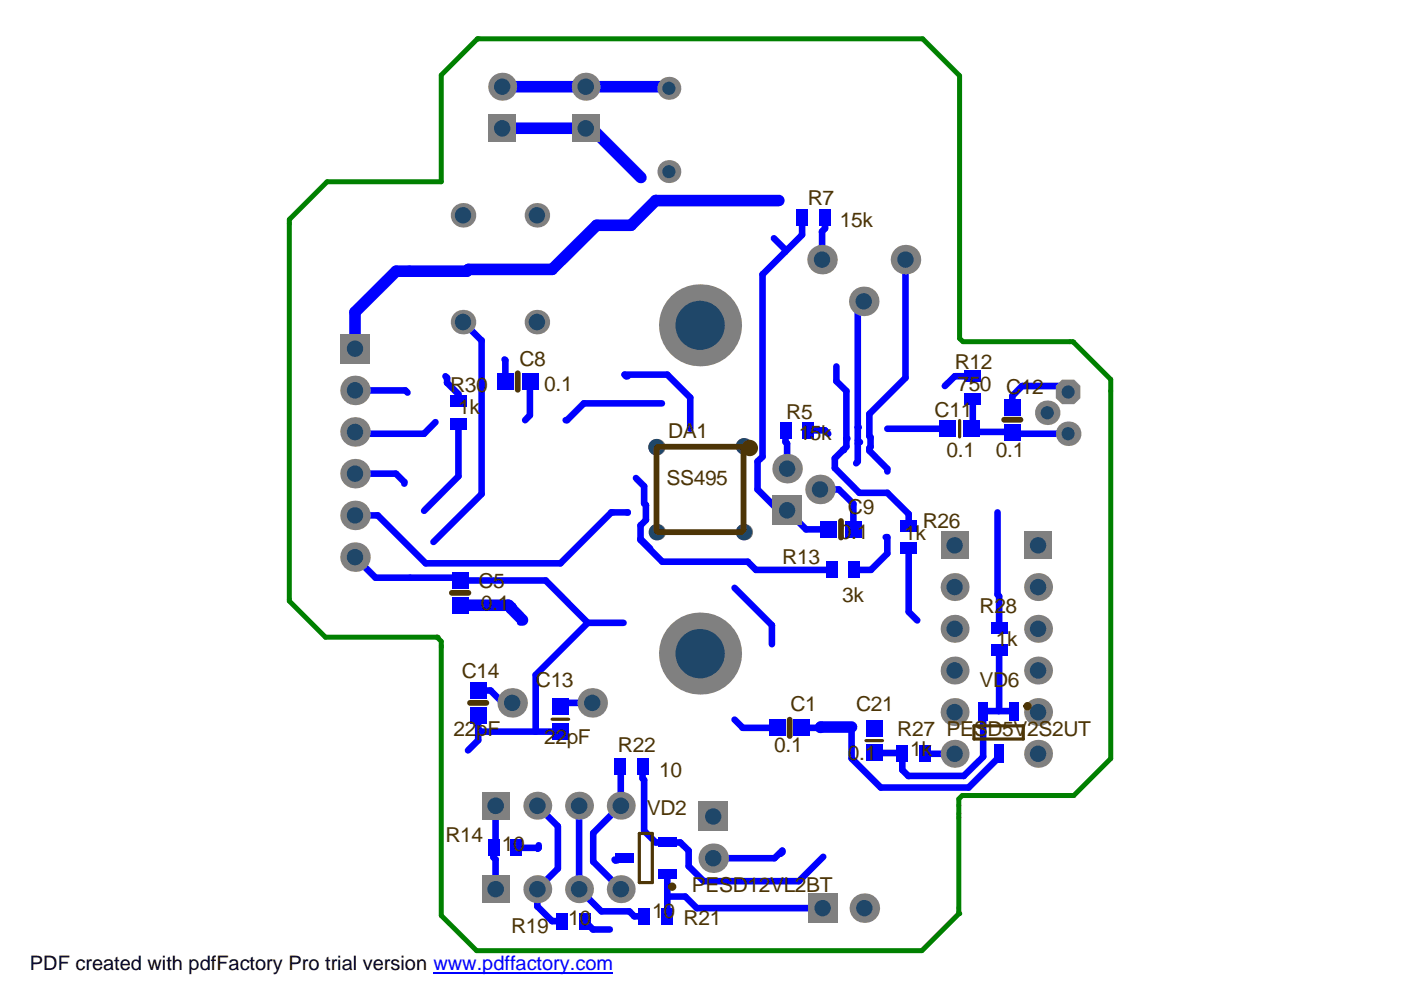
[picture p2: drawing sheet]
<svg xmlns="http://www.w3.org/2000/svg" width="297mm" height="210mm" viewBox="0 0 297 210" stroke-linecap="round" stroke-linejoin="round" font-family="sans-serif">
<path d="M202.4 79.8h3.8M206.2 90.7l-.1 .2M225.2 81.8l1.3 1.3M211.5 126l.3 .4M201.3 149.9l1.1 1.1M211.8 159.8v.8M211.8 150.7l-3.4 .1M220.1 151v1.2" fill="none" stroke="#00f" stroke-width="1.4"/>
<circle cx="196.1" cy="159.8" r=".7" fill="#00f"/>
<path d="M182.1 93.7l-.2 .3v3.8l-.4 .4M191.1 159.7l.2 .1" fill="none" stroke="#00f" stroke-width="1.4"/>
<circle cx="182.1" cy="93.7" r=".7" fill="#00f"/>
<path d="M181.9 93.5l.2 .2M184.6 94.8l-.3 .2v.6" fill="none" stroke="#00f" stroke-width="1.4"/>
<circle cx="181.9" cy="90.6" r=".7" fill="#00f"/>
<g fill="none" stroke="#00f" stroke-width="1.4">
<path d="M161.7 58.2v38.6l-1.1 1v6M170.1 46.2v3.6l-3.6 3.5v-.3M174.9 46.2v2.2l-.6 .7v5.9M192 55v25.1M102.1 72.2v32.5M107 76.2l.1 .2v4.5M132.4 79.4l.4 .4h.3M177.3 77.7v3.1M183.1 63.9l.2 .1-1.4 1.4v28.1M202.4 79.8l-2.1 2M75.3 91.6l.3 .4M92.3 89.5l-2.4 2.5"/>
<path d="M94.8 80.1v1.1l2.4 2.4v1.4M97.2 89.8v11.2M112.4 80.9v7.1l-1.1 1.1M119.9 89.1h.3M146.3 84.3v6.6M166.6 91.2l-.1 2.5 .4 .3v5.4M174.9 91.2l.7 .8M178.7 95.4l-1.7 1.8v2M184.3 87.8v4.7l.3 .2v2.1M188.1 99.4v.6M200.9 90.9l.1 .2M206.2 84.6v6.1l.9 .9h7.5"/>
<path d="M216.7 81.8l-2.1 2.2M83.9 100.4l1.8 1.8v.3M133.1 108.6v.1M135.8 111.4v3.1M158.5 119.1l1.8 1.7M165.1 108.2h1.8l4 4h4.8M173.9 103.8h3.9M180.9 106.8v5.4M182.2 104.5h5.9M187.8 113.9h.3v3.5M192.7 109v2.5M211.5 108.6v17.4"/>
<path d="M96.9 122.5l.7 .6M110.8 131.5l-.5 .5M163.7 132.6v4M181.1 120.8h3.6M192.7 129.7l1.8 1.8M211.8 126.4v6.7M211.8 137.9v12.8M104 146.4l2.6 2.6M113.6 143.1v12M119.7 149l-.9 .9M173.9 154.2l-3.9 .1M180.6 154.1v6.7"/>
<path d="M191.3 159.8v3.5M196.1 159.8h6.3M208.4 150.8v9.7M211.8 150.8h3.3l.2 .2M220.1 151l.8 .8M104.6 179.8h.1M104.6 179.8v2l.5 .4v6.3M105.1 170.8v8.5l-.5 .5M114.2 179.2v.6l-.2 .1v-.1h-4.5M118.3 175.2v9M125.8 176.6v6.1M131.6 162.4l-.1 8.4"/>
<path d="M139 178.6h2.5M192.6 164.5h11.7M113.9 188.5v3.7M117.1 195.3h2.1M124 195.3l1.7 1.8M130.3 182.3l.2 .1h.4M133.4 193.2l1.1 1.1M141.5 185.2l-.1 9.1M145.3 190.1l2.4 2.4M146 180.4v3.3l3.2 3.1M165.5 181l.4-.3v-.3l-1.7 1.6"/>
</g>
<path d="M141.5 18.4l.3 .3M124.2 27.2h1.2M99.3 57.1l-.3 .4M75.3 66.2v7.7M180.6 154.1l-6.7 .1" fill="none" stroke="#00f" stroke-width="2.5"/>
<path d="M167.7 98.6l-.8 .8" fill="none" stroke="#00f" stroke-width="1.7"/>
<circle cx="178.7" cy="95.4" r=".7" fill="#00f"/>
<g fill="none" stroke="#00f" stroke-width="1.4">
<path d="M141.5 79.4l4.8 4.9M171.4 91.2h3.5M177.3 80.8l2.2 2.1M179.5 94.7l-.8 .7M134.8 101.4l1.8 1.7M136.9 110.3l-1.1 1.1M140.4 119.1h18.1M124.6 132.1h7.6M113.6 155.1h5.2M155.7 152.6l1.8 1.7M136.2 165l.4 .4M136.4 162.4l-.2 .2"/>
<path d="M141.5 178.6h2.7l1.8 1.8M125.7 197.1h3.6M129.8 188.5h1.8M134.5 194.3h2.1M141.5 190.1h3.8"/>
</g>
<circle cx="129.6" cy="108.6" r=".7" fill="#00f"/>
<path d="M106.5 18.4h17.7M106.5 27.2h17.7" fill="none" stroke="#00f" stroke-width="2.5"/>
<g fill="none" stroke="#00f" stroke-width="1.4">
<path d="M94.4 79.8l.4 .3M85.9 82.8l.5 .4M179.5 93v1.7M184.3 95.6l3.8 3.8M214.6 91.6l.4 .4M214.6 84v2.4M188.1 117.4l-3.4 3.4M192.7 116.3v13.4M79.6 122.5h17.3M101.4 156.9l-2.2 2.2M101.4 151.7v2.9l.5 .5M180.6 160.8l6.1 6.2"/>
<path d="M191.3 163.3l1.3 1.2M211.8 160.6l-6.4 6.4M174.5 181.7l-5.1 5.1"/>
</g>
<circle cx="179.5" cy="93" r=".7" fill="#00f"/>
<g fill="none" stroke="#00f" stroke-width="1.4">
<path d="M164.1 50.5l2.4 2.5M166.5 53.3l-4.8 4.9M98.2 68.3l3.9 3.9M132.4 79.4h9.1M75.3 82.8h10.6M75.6 92h14.3M140.3 85.5h-16.5l-3.6 3.6M177 99.2l5.2 5.3M179.5 82.9v10.1M188.1 90.9h12.8M192 80.1l-7.7 7.7M215 92h11.5"/>
<path d="M216.7 81.8h8.5M75.3 100.4h8.6M75.3 118.1l4.3 4.4M97.2 101l-7.3 7.3M102.1 104.7l-10.2 10.2M133.1 108.6h-3.5l-10.8 10.8h-28.5l-10.2-10.1h-4.8M135.8 114.5l4.6 4.6M135.8 114.3l2 2M136.6 103.1v3.6l.3 .4v3.2M160.6 103.8l4.5 4.4M177.8 103.8l3.1 3M188.1 104.5l4.6 4.5"/>
<path d="M97.6 123.1h18.1l8.9 9-11 11M155.7 124.6l8 8M160.3 120.8h16M101.4 154.6v2.3M101.4 146.4h2.6M101.9 155.1h11.7M106.6 149h2M119.7 149h5.9M157.5 154.3h7.3M185.3 159.7h5.8M113.9 170.8l4.4 4.4M122.8 170.8v17.7l4.7 4.7h5.9"/>
<path d="M131.5 170.8l-5.7 5.8M136.2 162.6v2.4M136.6 165.4v10.8l2.4 2.4M186.7 167h18.7M208.4 160.5l-4.1 4M113.9 192.2l3.2 3.1M118.3 184.2l-4.4 4.3M125.8 182.7l5.8 5.8M147.7 192.5h26.7M149.2 186.8h20.2M151.2 182h13"/>
</g>
<path d="M124.2 18.4h17.3M125.4 27.2l10.5 10.4M99 57.5h-15l-8.7 8.7M165.1 42.5h-26.1l-5.2 5.3h-7.3l-9.4 9.3h-17.8M97.6 128.3h10.2l3 3.2" fill="none" stroke="#00f" stroke-width="2.5"/>
<circle cx="139.2" cy="94.8" r="1.74" fill="#808080"/>
<circle cx="139.2" cy="94.8" r="1.75" fill="#1f4769"/>
<circle cx="98.2" cy="68.3" r="2.6" fill="#808080"/>
<circle cx="98.2" cy="68.3" r="1.75" fill="#1f4769"/>
<circle cx="139.3" cy="112.8" r="1.74" fill="#808080"/>
<circle cx="139.3" cy="112.8" r="1.74" fill="#1f4769"/>
<circle cx="98.2" cy="45.6" r="2.6" fill="#808080"/>
<circle cx="98.2" cy="45.6" r="1.74" fill="#1f4769"/>
<circle cx="202.4" cy="159.8" r="2.96" fill="#808080"/>
<circle cx="202.4" cy="159.8" r="1.73" fill="#1f4769"/>
<circle cx="202.4" cy="124.5" r="2.96" fill="#808080"/>
<circle cx="202.4" cy="124.5" r="1.73" fill="#1f4769"/>
<circle cx="141.8" cy="18.7" r="2.43" fill="#808080"/>
<circle cx="141.8" cy="18.7" r="1.39" fill="#1f4769"/>
<circle cx="113.8" cy="68.3" r="2.6" fill="#808080"/>
<circle cx="113.8" cy="68.3" r="1.74" fill="#1f4769"/>
<circle cx="124.2" cy="18.4" r="2.96" fill="#808080"/>
<circle cx="124.2" cy="18.4" r="1.75" fill="#1f4769"/>
<circle cx="226.5" cy="92" r="2.6" fill="#808080"/>
<circle cx="226.4" cy="92" r="1.39" fill="#1f4769"/>
<circle cx="222" cy="87.5" r="2.6" fill="#808080"/>
<circle cx="222" cy="87.5" r="1.39" fill="#1f4769"/>
<path d="M223.9 81.8l1.3-1.3h2.6l1.3 1.3v2.6l-1.3 1.3h-2.6l-1.3-1.3z" fill-rule="evenodd" fill="#808080"/>
<circle cx="226.4" cy="83.1" r="1.39" fill="#1f4769"/>
<circle cx="202.4" cy="151" r="2.96" fill="#808080"/>
<circle cx="202.4" cy="151" r="1.74" fill="#1f4769"/>
<circle cx="202.4" cy="142.2" r="2.96" fill="#808080"/>
<circle cx="202.4" cy="142.1" r="1.74" fill="#1f4769"/>
<path d="M199.4 112.7h6v5.9h-6z" fill-rule="evenodd" fill="#808080"/>
<circle cx="202.4" cy="115.6" r="1.73" fill="#1f4769"/>
<path d="M171.3 189.4h6.2v6.3h-6.2z" fill-rule="evenodd" fill="#808080"/>
<circle cx="174.4" cy="192.5" r="1.74" fill="#1f4769"/>
<circle cx="183.3" cy="192.5" r="3.1" fill="#808080"/>
<circle cx="183.3" cy="192.5" r="1.74" fill="#1f4769"/>
<path d="M163.7 105.1h6.3v6.3h-6.3z" fill-rule="evenodd" fill="#808080"/>
<circle cx="166.9" cy="108.2" r="1.74" fill="#1f4769"/>
<circle cx="166.9" cy="99.4" r="3.1" fill="#808080"/>
<circle cx="166.9" cy="99.4" r="1.73" fill="#1f4769"/>
<circle cx="183.1" cy="63.9" r="3.1" fill="#808080"/>
<circle cx="183.1" cy="63.9" r="1.74" fill="#1f4769"/>
<circle cx="174.3" cy="55" r="3.1" fill="#808080"/>
<circle cx="174.3" cy="55" r="1.74" fill="#1f4769"/>
<circle cx="151.2" cy="182" r="3.1" fill="#808080"/>
<circle cx="151.2" cy="182" r="1.74" fill="#1f4769"/>
<path d="M148.1 170h6.2v6.2h-6.2z" fill-rule="evenodd" fill="#808080"/>
<circle cx="151.2" cy="173.1" r="1.74" fill="#1f4769"/>
<circle cx="157.7" cy="112.8" r="1.74" fill="#808080"/>
<circle cx="157.7" cy="112.8" r="1.73" fill="#1f4769"/>
<circle cx="157.7" cy="94.6" r="1.74" fill="#808080"/>
<circle cx="157.7" cy="94.6" r="1.73" fill="#1f4769"/>
<circle cx="141.8" cy="36.4" r="2.43" fill="#808080"/>
<circle cx="141.8" cy="36.4" r="1.39" fill="#1f4769"/>
<circle cx="113.9" cy="170.8" r="2.96" fill="#808080"/>
<circle cx="113.9" cy="170.8" r="1.75" fill="#1f4769"/>
<circle cx="122.8" cy="170.8" r="2.96" fill="#808080"/>
<circle cx="122.8" cy="170.8" r="1.75" fill="#1f4769"/>
<circle cx="108.6" cy="149" r="3.1" fill="#808080"/>
<circle cx="108.6" cy="149" r="1.74" fill="#1f4769"/>
<circle cx="125.6" cy="149" r="3.1" fill="#808080"/>
<circle cx="125.6" cy="149" r="1.73" fill="#1f4769"/>
<path d="M121.2 24.3h5.9v5.9h-5.9z" fill-rule="evenodd" fill="#808080"/>
<circle cx="124.2" cy="27.2" r="1.75" fill="#1f4769"/>
<circle cx="202.4" cy="133.3" r="2.96" fill="#808080"/>
<circle cx="202.4" cy="133.3" r="1.73" fill="#1f4769"/>
<circle cx="173.9" cy="103.8" r="3.1" fill="#808080"/>
<circle cx="173.9" cy="103.8" r="1.74" fill="#1f4769"/>
<circle cx="148.4" cy="138.6" r="8.7" fill="#808080"/>
<circle cx="148.4" cy="138.6" r="5.2" fill="#1f4769"/>
<circle cx="148.4" cy="69" r="8.7" fill="#808080"/>
<circle cx="148.4" cy="69" r="5.2" fill="#1f4769"/>
<circle cx="113.9" cy="188.5" r="2.96" fill="#808080"/>
<circle cx="113.9" cy="188.5" r="1.75" fill="#1f4769"/>
<circle cx="122.8" cy="188.5" r="2.96" fill="#808080"/>
<circle cx="122.8" cy="188.5" r="1.75" fill="#1f4769"/>
<circle cx="113.8" cy="45.6" r="2.6" fill="#808080"/>
<circle cx="113.8" cy="45.6" r="1.73" fill="#1f4769"/>
<circle cx="220.1" cy="159.8" r="2.96" fill="#808080"/>
<circle cx="220.1" cy="159.8" r="1.73" fill="#1f4769"/>
<circle cx="220.1" cy="124.5" r="2.96" fill="#808080"/>
<circle cx="220.1" cy="124.5" r="1.73" fill="#1f4769"/>
<circle cx="106.5" cy="18.4" r="2.96" fill="#808080"/>
<circle cx="106.5" cy="18.4" r="1.73" fill="#1f4769"/>
<circle cx="220.1" cy="151" r="2.96" fill="#808080"/>
<circle cx="220.1" cy="151" r="1.74" fill="#1f4769"/>
<circle cx="220.1" cy="142.2" r="2.96" fill="#808080"/>
<circle cx="220.1" cy="142.1" r="1.74" fill="#1f4769"/>
<path d="M217.1 112.7h6v5.9h-6z" fill-rule="evenodd" fill="#808080"/>
<circle cx="220.1" cy="115.6" r="1.73" fill="#1f4769"/>
<path d="M102.1 167.9h5.9v5.9h-5.9z" fill-rule="evenodd" fill="#808080"/>
<circle cx="105.1" cy="170.8" r="1.75" fill="#1f4769"/>
<circle cx="131.6" cy="170.8" r="2.96" fill="#808080"/>
<circle cx="131.6" cy="170.8" r="1.75" fill="#1f4769"/>
<circle cx="192" cy="55" r="3.1" fill="#808080"/>
<circle cx="192" cy="55" r="1.74" fill="#1f4769"/>
<path d="M103.5 24.3h5.9v5.9h-5.9z" fill-rule="evenodd" fill="#808080"/>
<circle cx="106.5" cy="27.2" r="1.74" fill="#1f4769"/>
<circle cx="75.3" cy="109.3" r="3.1" fill="#808080"/>
<circle cx="75.3" cy="109.3" r="1.74" fill="#1f4769"/>
<circle cx="75.3" cy="118.1" r="3.1" fill="#808080"/>
<circle cx="75.3" cy="118.1" r="1.74" fill="#1f4769"/>
<circle cx="75.3" cy="91.6" r="3.1" fill="#808080"/>
<circle cx="75.3" cy="91.6" r="1.75" fill="#1f4769"/>
<circle cx="75.3" cy="82.8" r="3.1" fill="#808080"/>
<circle cx="75.3" cy="82.8" r="1.75" fill="#1f4769"/>
<circle cx="220.1" cy="133.3" r="2.96" fill="#808080"/>
<circle cx="220.1" cy="133.3" r="1.73" fill="#1f4769"/>
<path d="M102.1 185.6h5.9v5.9h-5.9z" fill-rule="evenodd" fill="#808080"/>
<circle cx="105.1" cy="188.5" r="1.75" fill="#1f4769"/>
<circle cx="131.6" cy="188.5" r="2.96" fill="#808080"/>
<circle cx="131.6" cy="188.5" r="1.75" fill="#1f4769"/>
<circle cx="75.3" cy="100.4" r="3.1" fill="#808080"/>
<circle cx="75.3" cy="100.4" r="1.74" fill="#1f4769"/>
<path d="M72.1 70.8h6.3v6.3h-6.3z" fill-rule="evenodd" fill="#808080"/>
<circle cx="75.3" cy="73.9" r="1.74" fill="#1f4769"/>
<g fill="#00f">
<path d="M210.7 157.8h2.1v4h-2.1z" fill-rule="evenodd"/>
<path d="M210.1 136.6h3.5v2.5h-3.5z" fill-rule="evenodd"/>
<path d="M210.1 131.8h3.5v2.5h-3.5z" fill-rule="evenodd"/>
<path d="M194.9 158.1h2.5v3.5h-2.5z" fill-rule="evenodd"/>
<path d="M190.1 158.1h2.5v3.5h-2.5z" fill-rule="evenodd"/>
<path d="M173.6 44.5h2.5v3.4h-2.5z" fill-rule="evenodd"/>
<path d="M168.8 44.5h2.5v3.4h-2.5z" fill-rule="evenodd"/>
<path d="M140.2 192.5h2.5v3.5h-2.5z" fill-rule="evenodd"/>
<path d="M130.4 180.9h4v2.1h-4z" fill-rule="evenodd"/>
<path d="M117.9 193.6h2.5v3.4h-2.5z" fill-rule="evenodd"/>
<path d="M110.6 79.1h3.5v3.5h-3.5z" fill-rule="evenodd"/>
<path d="M103.4 178h2.5v3.5h-2.5z" fill-rule="evenodd"/>
<path d="M95.8 121.3h3.5v3.6h-3.5z" fill-rule="evenodd"/>
<path d="M95.5 88.6h3.4v2.5h-3.4z" fill-rule="evenodd"/>
<path d="M179.9 119.1h2.5v3.5h-2.5z" fill-rule="evenodd"/>
<path d="M175.1 119.1h2.5v3.5h-2.5z" fill-rule="evenodd"/>
<path d="M173.9 110.5h3.5v3.5h-3.5z" fill-rule="evenodd"/>
<path d="M165.3 89.5h2.6v3.5h-2.6z" fill-rule="evenodd"/>
<path d="M130.3 160.7h2.5v3.4h-2.5z" fill-rule="evenodd"/>
<path d="M117.1 153.4h3.5v3.5h-3.5z" fill-rule="evenodd"/>
<path d="M117.1 148.1h3.5v3.6h-3.5z" fill-rule="evenodd"/>
<path d="M95.8 126.6h3.5v3.5h-3.5z" fill-rule="evenodd"/>
<path d="M95.5 83.7h3.4v2.6h-3.4z" fill-rule="evenodd"/>
<path d="M191 115h3.4v2.5h-3.4z" fill-rule="evenodd"/>
<path d="M191 110.2h3.4v2.5h-3.4z" fill-rule="evenodd"/>
<path d="M183.6 157.9h3.5v3.5h-3.5z" fill-rule="evenodd"/>
<path d="M135.4 192.5h2.5v3.5h-2.5z" fill-rule="evenodd"/>
<path d="M122.7 193.6h2.5v3.4h-2.5z" fill-rule="evenodd"/>
<path d="M108.2 178h2.5v3.5h-2.5z" fill-rule="evenodd"/>
<path d="M105.4 79.1h3.5v3.5h-3.5z" fill-rule="evenodd"/>
<path d="M99.7 149.9h3.4v3.5h-3.4z" fill-rule="evenodd"/>
<path d="M99.7 144.7h3.4v3.4h-3.4z" fill-rule="evenodd"/>
<path d="M207.4 148.8h2.1v4h-2.1z" fill-rule="evenodd"/>
<path d="M214 148.8h2.1v4h-2.1z" fill-rule="evenodd"/>
<path d="M204.5 78.5h3.5v2.5h-3.5z" fill-rule="evenodd"/>
<path d="M204.5 83.4h3.5v2.5h-3.5z" fill-rule="evenodd"/>
<path d="M212.9 84.6h3.5v3.5h-3.5z" fill-rule="evenodd"/>
<path d="M212.9 89.8h3.5v3.6h-3.5z" fill-rule="evenodd"/>
<path d="M199.1 89.2h3.5v3.4h-3.5z" fill-rule="evenodd"/>
<path d="M204.3 89.2h3.5v3.4h-3.5z" fill-rule="evenodd"/>
<path d="M183.6 152.7h3.5v3.5h-3.5z" fill-rule="evenodd"/>
<path d="M163.1 152.6h3.4v3.5h-3.4z" fill-rule="evenodd"/>
<path d="M168.3 152.6h3.4v3.5h-3.4z" fill-rule="evenodd"/>
<path d="M179.2 110.5h3.5v3.5h-3.5z" fill-rule="evenodd"/>
<path d="M170.1 89.5h2.5v3.5h-2.5z" fill-rule="evenodd"/>
<path d="M135.1 160.7h2.5v3.4h-2.5z" fill-rule="evenodd"/>
<path d="M139.4 177.6h4.1v2h-4.1z" fill-rule="evenodd"/>
<path d="M139.4 184.2h4.1v2.1h-4.1z" fill-rule="evenodd"/>
</g>
<path d="M109.8 79.1v3.5M157.1 94.7h-17.6l-.3 .4v17.5M157.6 95.3v17l-.5 .5h-17.6M212.9 89h3.5M178.3 110.5v3.5M95.8 125.7h3.5M99.7 149h3.4M167.4 152.6v3.5" fill="none" stroke="#4d3506" stroke-width="1.2"/>
<path d="M203.5 89.2v3.4M117.1 152.5h3.5M183.6 157h3.5M206.5 153.9h10.5v2.8h-10.5zM135.6 176.7h2.7v10.4h-2.7z" fill="none" stroke="#4d3506" stroke-width=".68"/>
<g fill="none" stroke="#4d3506" stroke-width=".89">
<circle cx="217.9" cy="149.7" r=".44"/>
<circle cx="142.5" cy="188" r=".44"/>
</g>
<circle cx="159" cy="95" r=".88" fill="none" stroke="#4d3506" stroke-width="1.7"/>
<path d="M226.8 72.4h.7l.2 .2M203.3 192.5v1.2" fill="none" stroke="#008000" stroke-width="1.1"/>
<circle cx="203.3" cy="193.7" r=".53" fill="#008000"/>
<path d="M61.5 46.4l-.2 .1v.9M203.5 71.8l.7 .6M93.6 136v1.2M205.4 168.7h-1.4l-.7 .7v4" fill="none" stroke="#008000" stroke-width="1.1"/>
<circle cx="92.7" cy="135.1" r=".53" fill="#008000"/>
<path d="M61.3 47.4v80l7.7 7.7h23.7l.9 .9M61.5 46.4l7.8-7.9h24.3v-22.6l7.6-7.7h94.4l7.9 7.9v55.7M204.2 72.4h22.6M227.7 72.6l7.8 7.8v80.4l-7.8 7.9h-22.3M93.6 137.2v56.9l7.4 7.5h94.5l7.8-7.9M203.3 173.4v19.1" fill="none" stroke="#008000" stroke-width="1.1"/>
<path d="M91.9 206.3h38.1" fill="none" stroke="#00f" stroke-width=".3"/>
<g font-size="4.4" fill="#4d3506">
<text x="171.3" y="43.4">R7</text>
<text x="178.1" y="48.1">15k</text>
<text x="110.1" y="77.7">C8</text>
<text x="95.4" y="83.1">R30</text>
<text x="115.4" y="82.9">0.1</text>
<text x="202.4" y="78.2">R12</text>
<text x="203" y="83">750</text>
<text x="213.3" y="83.6">C12</text>
<text x="97.2" y="87.8">1k</text>
<text x="166.7" y="88.8">R5</text>
<text x="198.2" y="88.3">C11</text>
<text x="141.6" y="92.8">DA1</text>
<text x="169.3" y="93.4">15k</text>
<text x="200.7" y="96.8">0.1</text>
<text x="211.2" y="96.8">0.1</text>
<text x="141.3" y="102.8">SS495</text>
<text x="179.8" y="109">C9</text>
<text x="195.7" y="112">R26</text>
<text x="165.9" y="119.5">R13</text>
<text x="178.1" y="114.2">0.1</text>
<text x="191.7" y="114.6">1k</text>
<text x="101.4" y="124.7">C5</text>
<text x="101.9" y="129.4">0.1</text>
<text x="178.6" y="127.6">3k</text>
<text x="207.7" y="129.9">R28</text>
<text x="211.2" y="136.9">1k</text>
<text x="97.9" y="143.8">C14</text>
<text x="113.6" y="145.6">C13</text>
<text x="207.7" y="145.6">VD6</text>
<text x="167.6" y="150.8">C1</text>
<text x="181.5" y="150.8">C21</text>
<text x="96.2" y="156">22pF</text>
<text x="115.4" y="157.7">22pF</text>
<text x="131" y="159.5">R22</text>
<text x="164.1" y="159.5">0.1</text>
<text x="179.8" y="161.2">0.1</text>
<text x="190.2" y="156">R27 PESD5V2S2UT</text>
<text x="193" y="160.4">1k</text>
<text x="139.7" y="164.7">10</text>
<text x="137.1" y="172.9">VD2</text>
<text x="94.4" y="178.6">R14</text>
<text x="106.4" y="180.4">10</text>
<text x="146.7" y="189.1">PESD12VL2BT</text>
<text x="108.4" y="197.8">R19</text>
<text x="120.4" y="196">10</text>
<text x="138.3" y="194.6">10</text>
<text x="144.9" y="196">R21</text>
</g>
<text font-size="4.2" x="6.3" y="205.7">PDF created with pdfFactory Pro trial version www.pdffactory.com</text>
</svg>
